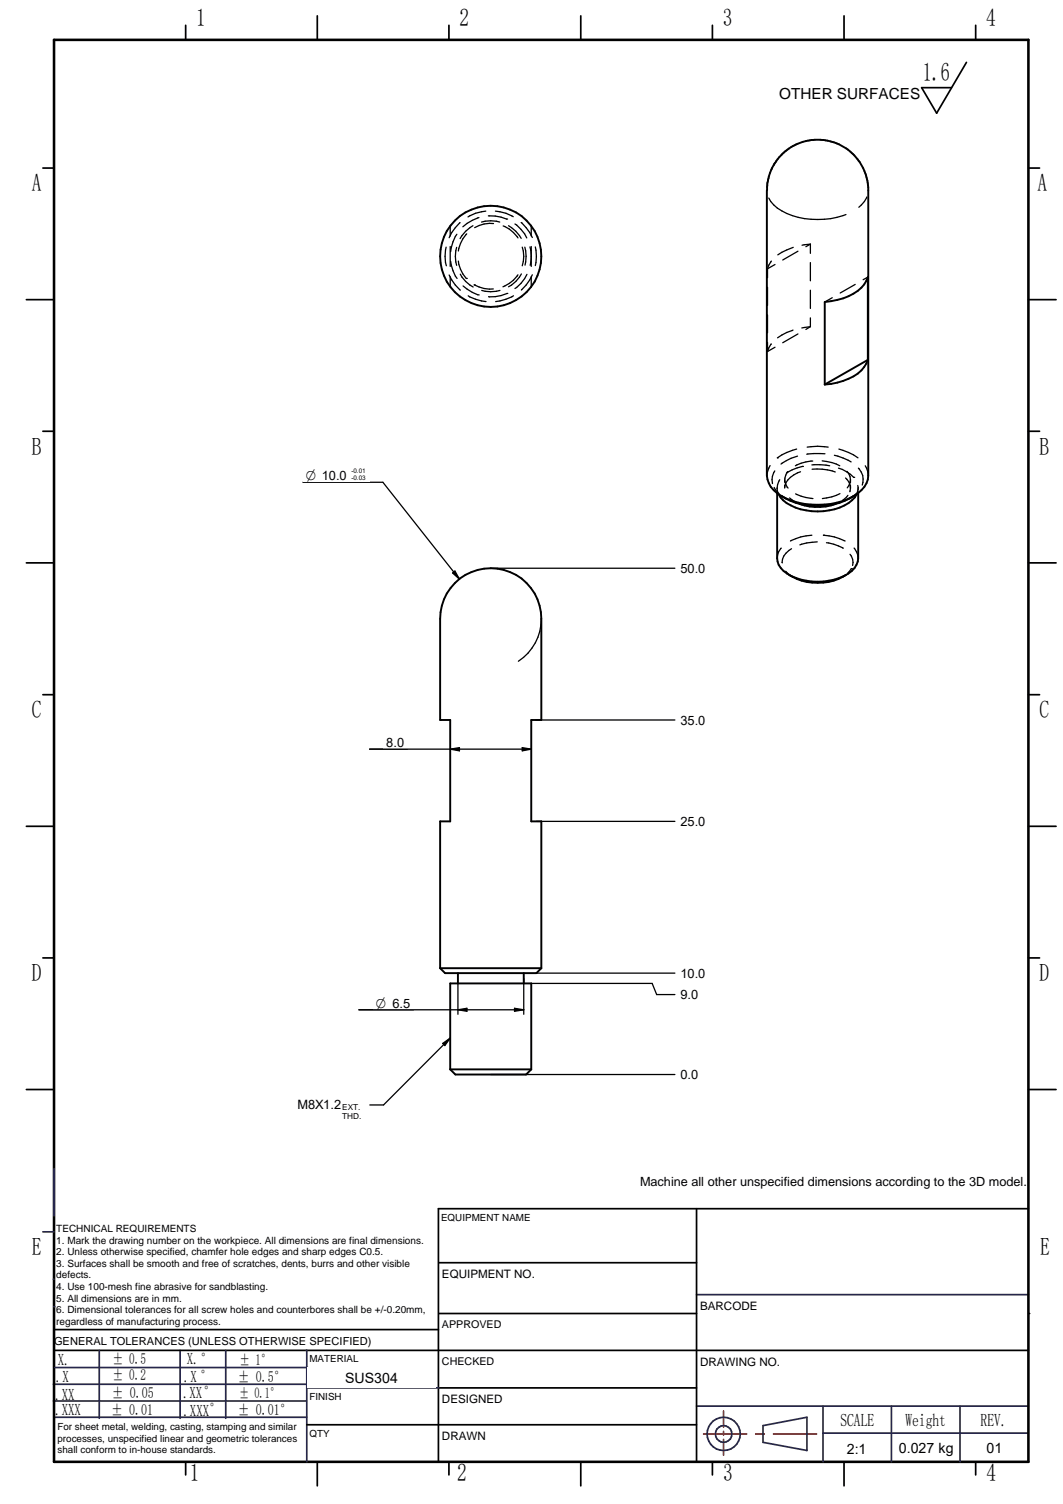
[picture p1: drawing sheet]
<svg xmlns="http://www.w3.org/2000/svg" width="210mm" height="297mm" viewBox="0 0 210 297" stroke-linecap="round" stroke-linejoin="round" font-family="sans-serif">
<g fill="none" stroke="#26264c" stroke-width=".34">
<path d="M8.5 243.3h2.2M10.5 252.6h.2M137.5 255.7h65.6M10.5 276.7h50M10.5 273.4h50M10.8 279.9h49.8M10.8 270.1h50M35.6 266.7v13.4M60.6 266.7v22M60.7 274.1h26M137.5 277.7h65.6M162.5 277.7v11"/>
<path d="M176 277.7v11M189.6 277.7v11M150.7 281.6l8.6-1.7v6.6l-8.6-1.6zM162.5 283h40.5"/>
</g>
<g fill="none" stroke="#000" stroke-width=".34">
<path d="M36.7 5v2.9M88.6 5v2.9M140.7 5v2.9M192.7 5v2.9M8.5 33.2h2.2M203.1 33.2h2.2M5.2 59.2h5.5M203.1 59.2h5.4M8.5 85.2h2.2M203.1 85.2h2.2M5.2 111.2h5.5M203.1 111.2h5.4"/>
<path d="M8.5 137.2h2.2M203.1 137.2h2.2M5.2 163.2h5.5M203.1 163.2h5.4M8.5 189.2h2.2M203.1 189.2h2.2M5.2 215.2h5.5M203.1 215.2h5.4M86.6 238.7v50M10.7 266.7h192.4M10.7 262.6h75.9M86.7 274.1h50.8"/>
<path d="M36.7 288.7v2.6M62.7 288.7v4.8M88.6 288.7v2.6M114.7 288.7v4.8M140.7 288.7v2.6M166.7 288.7v4.8M192.7 288.7v2.6"/>
</g>
<path d="M10.7 7.9h192.4v280.8h-192.4z" fill="none" stroke="#000" stroke-width=".51"/>
<path d="M142.9 278.7v3.2M138.9 283.2h8.5M142.9 282.7v.7M142.9 284.3v3.1M149.2 283.2h1.7M152.7 283.2h8.5" fill="none" stroke="#f00" stroke-width=".34"/>
<circle cx="10.6" cy="258.1" r=".17" fill="#26264c"/>
<g fill="none" stroke="#26264c" stroke-width=".34">
<path d="M10.7 230.8v9.4M19.6 266.7v13.4M44.6 266.7v13.4M60.5 266.7h.1"/>
<circle cx="142.9" cy="283.2" r="3.3"/>
<circle cx="142.9" cy="283.2" r="1.63"/>
</g>
<path d="M190.8 12.3l-5.8 10.1-3-5.1h5.9M86.6 238.7h116.5M86.7 259.4h50.8M86.7 249.4h50.8M86.6 281.4h50.9" fill="none" stroke="#000" stroke-width=".34"/>
<circle cx="203.1" cy="259.4" r=".17" fill="#000"/>
<g fill="#fff">
<path d="M137.9 271.4h64.4v6.1h-64.4z"/>
<path d="M189.9 283.9h13v4h-13z"/>
<path d="M86.9 254.9h50.2v4h-50.2z"/>
<path d="M60.7 270h25.3v4h-25.3z"/>
<path d="M87 244.3h50v4h-50z"/>
<path d="M60.8 277.1h25.2v4h-25.2z"/>
<path d="M176.4 284.1h13v4h-13z"/>
<path d="M162.7 284.1h13v4h-13z"/>
<path d="M137.9 260.4h64.5v6h-64.5z"/>
</g>
<path d="M62.7 3.1v4.8M114.7 3.1v4.8M166.7 3.1v4.8M137.5 238.7v50M60.6 281.4h26" fill="none" stroke="#000" stroke-width=".34"/>
<path d="M101.6 283.2h25.3v4h-25.3z" fill="#fff"/>
<g fill="none" stroke="#000" stroke-width=".38">
<path d="M151.4 37.6v56.3a4.9 4.9 0 0 0 3 4.1M151.5 37.6a10 10 0 0 1 10-10 10 10 0 0 1 10 10l-.1 56.3a5 5 0 0 1-2.9 4.1M171.4 71.1l-8.5 4.8M171.4 71.1v-16.4a7.5 7.5 0 0 1-6 4.5l-2.5 .4v16.3M171.4 71.1a6.2 6.2 0 0 1-3.8 3.7 13.4 13.4 0 0 1-4.7 1.1M153.8 97.6a6.8 6.8 0 0 0 5.4 3.2 10.5 10.5 0 0 0 9.6-2.5l.4-.7M154.4 98a15.6 15.6 0 0 0 14.1 0M154.4 98a13.7 13.7 0 0 0 14.1 0M157.9 99.5a10.7 10.7 0 0 0 7.1 0M169.5 97.4v12.9a4.2 4.2 0 0 1-2.8 3.4 11.9 11.9 0 0 1-12-.9 3.3 3.3 0 0 1-1.2-2.5v-12.9M155.8 113.5a11 11 0 0 0 11.3 0M86.9 191.2h20"/>
<path d="M86.9 191.2v-29h2v-20h-2v-20a10 10 0 0 1 10-10 10 10 0 0 1 10 10v20h-2v20h2v29M86.9 191.2l1 1h18l1-1M90.4 192.2v2M103.4 192.2v2M88.9 211.2h16M88.9 211.2l1 1h14l1-1M104.9 211.2v-17h-16v17"/>
<circle cx="96.9" cy="50.6" r="10"/>
</g>
<g fill="none" stroke="#000" stroke-width=".25">
<path d="M151.8 39.1a7.4 7.4 0 0 0 4.7 3.5 16.6 16.6 0 0 0 10.5-.2M171.2 38.9a4.6 4.6 0 0 1-1.6 2M88.1 48.8a7.4 7.4 0 0 0 0 3.7M88.7 54.3a8.9 8.9 0 0 0 2.2 3M88.9 44.6v2M88.9 48.7v3.9M88.9 54.7v1.9M89 51.6a7.6 7.6 0 0 0 1.3 3.4M90.2 48.9a6.4 6.4 0 0 0 0 3.5M90.2 46.3a7.7 7.7 0 0 0-1.2 3.4M90.5 51.6a6.3 6.3 0 0 0 1.5 3.3M90.8 44a8.8 8.8 0 0 0-2.1 2.9"/>
<path d="M90.9 54.1a6.1 6.1 0 0 0 2.5 2.6M91.4 56.5a7.3 7.3 0 0 0 3.2 1.8M92.1 55h.1M92.2 46.2a6.2 6.2 0 0 0-1.7 3.4M92.5 58.4a8.5 8.5 0 0 0 3.5 1.2M93.4 44.6a6.9 6.9 0 0 0-2.6 2.5M93.6 56.3h.1M93.6 56.3a6.4 6.4 0 0 0 3.8 .8M94.6 43a9.2 9.2 0 0 0-3.2 1.8M95.1 43.9a6.5 6.5 0 0 1 3.6 0M95.1 57.4a6.5 6.5 0 0 0 3.6 0M95.9 41.7a7.6 7.6 0 0 0-3.5 1.1"/>
<path d="M96.4 42.6a8.1 8.1 0 0 1 3.6 .7M97.5 44.2a6 6 0 0 0-3.8 .8M97.8 41.7a7.8 7.8 0 0 1 3.5 1.1M99.4 44.6a6 6 0 0 1 2.9 2.4M100 43.3h.1M100 58a7.1 7.1 0 0 1-3.5 .6M100.1 58h.1M100.4 44.6a6.6 6.6 0 0 1 2.5 2.5M101.4 58.4a9.1 9.1 0 0 1-3.5 1.2M101.7 44.2a7.3 7.3 0 0 1 2.3 2.8M102.3 54.3a6.3 6.3 0 0 1-3 2.3M102.9 43.9a9.2 9.2 0 0 1 2.2 3"/>
<path d="M103 54.1a6.1 6.1 0 0 1-2.6 2.5M103.1 48.8a5.9 5.9 0 0 1 0 3.7M103.6 48.8a6.9 6.9 0 0 1 .1 3.6M104.1 54.2a6.8 6.8 0 0 1-2.4 2.8M104.6 48.8a7.2 7.2 0 0 1 .1 3.6M104.9 44.6v2M104.9 48.7v3.9M104.9 54.7v1.9M105.1 54.3a8.5 8.5 0 0 1-2.1 3M105.7 48.8a8.1 8.1 0 0 1 0 3.7M151.6 53.1v1.8M151.6 56.7v3.6"/>
<path d="M152.3 51.6l-.7 1.5M153 52.2l-1.4 .9M156.6 48.9l-2.2 .9-.8 .5M157.6 49.6l-3 1.8M160 48.2l-.9 .5M160 48.2v1.8M160 51.9v3.6M160 57.3v3.6M160 48.2l-1.6 .2M164.3 58.8l-1.4 .8M168.9 56.2l-3 1.7M171.4 54.7l-1 .5"/>
<path d="M151.6 62.2v3.5M151.6 67.6v1.8M152.3 67.9l-.5 .8-.2 .7M153 68.6l-1.4 .8M156.6 65.2l-1.2 .5-1.9 1M157.6 66l-3 1.7M160 64.5l-.9 .6M160 64.5l-1.7 .3M160 62.8v1.7M59.8 95.2h15.8M152.1 91.9l-.5 1.3-.2 .7M152.9 96.3l.9 1.2"/>
<path d="M153 93a3.2 3.2 0 0 0-.5 2.5M153.5 97.1v.3M153.5 96.9l.1 .3M153.5 90.4h.1M153.7 97.5l.1 .1M154 94.7a3.2 3.2 0 0 0-.5 2M154.4 98l.7 .4M154.9 95.8v.6M155 95l.6 1.4M155.6 93.1a2.7 2.7 0 0 0-.7 2.1M155.9 98.3l1.2 .8 .8 .4M157.1 97.5a8.8 8.8 0 0 0 3.4 1"/>
<path d="M157.3 88.7a11.6 11.6 0 0 0-3.8 1.7M157.5 90.1a9.1 9.1 0 0 0-3.3 1.6M158.1 93.2a4.5 4.5 0 0 0-3.1 2.7M158.5 92.1h.1M158.5 92.1a8.2 8.2 0 0 0-3.2 1.4M159.4 88.3a12.8 12.8 0 0 1 4.1 0M160.3 91.8h1.6l1.9 .2M160.4 92.7a11 11 0 0 1 4.5 .5M160.5 91.1a7.9 7.9 0 0 0-3.4 .9M162.3 91a8.7 8.7 0 0 1 3.5 1M162.9 89.6l-3.6 .1M164.8 89.9l1.7 .6 1.6 .7"/>
<path d="M165.6 92.5a7.2 7.2 0 0 1 3 1.8M165.7 99.2l-.7 .3M165.7 88.7a11.9 11.9 0 0 1 3.7 1.7M165.9 97.5a9.3 9.3 0 0 1-3.5 1M167 94.4a2.52 2.52 0 0 1 .9 2M167.3 93.1l.6 1v.6M167.4 97.8l-1 1M167.9 94.7v.6l-.6 1.1M167.9 96.4l-.1 .7M167.9 94.7v.6M167.9 95.9v.5M168.6 94.3h.1"/>
<path d="M169.2 97.4l-1.4 1M169.4 95.9l.1 .4-.3 1.3M169.5 96.4v.3M169.5 97.1v.3M169.5 92.5a3.1 3.1 0 0 1 .8 3.3M170.9 92l.5 1.2v.7M154.3 108.2a2.86 2.86 0 0 0-.8 2.1M155.2 112.8l1.3 1.1M156.3 108.4a2.96 2.96 0 0 0-1.8 2.8M160.3 105.7a9.9 9.9 0 0 0-4.2 1.1M161.4 107a10.1 10.1 0 0 0-3.5 .6M162.6 105.7a10.7 10.7 0 0 1 4.3 1.1"/>
<path d="M162.6 105.7h.1M163.2 107.2a8.6 8.6 0 0 1 3.3 1.1M166.9 113.6l-.5 .3M167.9 109.5a2.44 2.44 0 0 1 .5 2.2M168.1 112.3l-.7 .9M168.1 112.3h.1M168.7 108.2a3.5 3.5 0 0 1 .8 2.1M106.9 122.2a10 10 0 0 1-4.5 8.4"/>
</g>
<path d="M59.8 92.2h13.1v2.9h-13.1z" fill="#fff"/>
<path d="M75.6 95.2l15.1 19.2M89.4 113.2l.4-.4 .9 1.6zM73 148h7.4" fill="none" stroke="#000" stroke-width=".25"/>
<path d="M89.4 113.2l.4-.4 .9 1.6z" fill="#000"/>
<path d="M75.7 145.4h4.7v2.4h-4.7z" fill="#fff"/>
<path d="M73 148h31.9M88.9 148l1.8-.3v.6zM103.1 147.7l1.8 .3-1.8 .3zM70.9 199.4h10.8M90.4 194.2v6.1M103.4 193.2v7.1" fill="none" stroke="#000" stroke-width=".25"/>
<path d="M88.9 148l1.8-.3v.6zM103.1 147.7l1.8 .3-1.8 .3z" fill="#000"/>
<path d="M73.6 196.9h8.1v2.4h-8.1z" fill="#fff"/>
<path d="M70.9 199.4h32.5M90.4 199.4l1.8-.3v.6zM101.6 199.1l1.8 .3-1.8 .3zM96.9 212.2h36.4" fill="none" stroke="#000" stroke-width=".25"/>
<path d="M90.4 199.4l1.8-.3v.6zM101.6 199.1l1.8 .3-1.8 .3z" fill="#000"/>
<path d="M133.7 211h4.8v2.4h-4.8z" fill="#fff"/>
<path d="M104.9 194.2h23.9" fill="none" stroke="#000" stroke-width=".25"/>
<path d="M133.7 195.2h4.8v2.5h-4.8z" fill="#fff"/>
<path d="M105.9 192.2h27.4M128.8 194.2l.9 2.2h3.6" fill="none" stroke="#000" stroke-width=".25"/>
<path d="M133.7 191h6.2v2.4h-6.2z" fill="#fff"/>
<path d="M105.9 162.2h27.4" fill="none" stroke="#000" stroke-width=".25"/>
<path d="M133.7 161h6.2v2.4h-6.2z" fill="#fff"/>
<path d="M105.9 142.2h27.4" fill="none" stroke="#000" stroke-width=".25"/>
<path d="M133.7 141h6.2v2.4h-6.2z" fill="#fff"/>
<path d="M96.9 112.2h36.4" fill="none" stroke="#000" stroke-width=".25"/>
<g fill="#fff">
<path d="M133.7 111h6.2v2.4h-6.2z"/>
<path d="M58.2 216.4h14.8v3.6h-14.8z"/>
</g>
<path d="M87.4 206.1l1.5-1.1-1.1 1.5zM88.9 205l-13.2 13.2h-2.7" fill="none" stroke="#000" stroke-width=".25"/>
<path d="M87.4 206.1l1.5-1.1-1.1 1.5z" fill="#000"/>
<text font-size="5.1" x="182.2" y="16">1.6</text>
<g font-size="4.9">
<text x="38.7" y="5.2">1</text>
<text x="90.8" y="5.2">2</text>
<text x="142.7" y="5.2">3</text>
<text x="194.7" y="5.2">4</text>
<text x="6.3" y="37.8">A</text>
<text x="204.9" y="37.8">A</text>
<text x="6.3" y="89.8">B</text>
<text x="205.2" y="89.8">B</text>
<text x="6.3" y="141.8">C</text>
<text x="205.2" y="141.8">C</text>
<text x="6.3" y="193.8">D</text>
<text x="205.2" y="193.8">D</text>
<text x="6.3" y="247.9">E</text>
<text x="205.4" y="247.9">E</text>
<text x="37.5" y="292.5">1</text>
<text x="90.3" y="292.5">2</text>
<text x="142.8" y="292.5">3</text>
<text x="194.8" y="292.5">4</text>
</g>
<g font-size="3.6">
<text x="165.9" y="281.6">SCALE</text>
<text x="178.8" y="281.6">Weight</text>
<text x="193.6" y="281.6">REV.</text>
</g>
<g font-size="3.3">
<text x="11.4" y="269.7">X.</text>
<text x="36.9" y="269.4">X.°</text>
<text x="11" y="272.9">.X</text>
<text x="36.3" y="273">.X °</text>
<text x="10.9" y="276.4">.XX</text>
<text x="10.9" y="279.5">.XXX</text>
<text x="36.2" y="276">.XX°</text>
<text x="36.2" y="279.7">.XXX°</text>
</g>
<g font-size="3">
<text x="153.9" y="19.6">OTHER SURFACES</text>
<text x="22.2" y="269.3">± 0.5</text>
<text x="47.3" y="269.5">± 1°</text>
<text x="22.2" y="272.5">± 0.2</text>
<text x="47" y="273">± 0.5°</text>
<text x="22" y="279.4">± 0.01</text>
<text x="22.1" y="276.2">± 0.05</text>
<text x="46.9" y="279.4">± 0.01°</text>
</g>
<text font-size="2.9" x="47.2" y="276.2">± 0.1°</text>
<g font-size="2.8">
<text x="60.4" y="94.8">O 10.0</text>
<text x="74.2" y="199">O 6.5</text>
<text x="68.2" y="273">SUS304</text>
<text x="167.2" y="287.1">2:1</text>
<text x="177.5" y="287.1">0.027 kg</text>
<text x="194.8" y="286.9">01</text>
</g>
<g font-size="2.5">
<text x="134.4" y="113.1">50.0</text>
<text x="134.4" y="143.1">35.0</text>
<text x="76.3" y="147.5">8.0</text>
<text x="134.4" y="163.1">25.0</text>
<text x="134.4" y="197.4">9.0</text>
<text x="134.4" y="193.1">10.0</text>
<text x="134.4" y="213.1">0.0</text>
<text x="58.8" y="219.1">M8X1.2</text>
<text x="126.4" y="234.2">Machine all other unspecified dimensions according to the 3D model.</text>
</g>
<g font-size="2.3">
<text x="87.3" y="252.4">EQUIPMENT NO.</text>
<text x="138.2" y="258.7">BARCODE</text>
<text x="138.2" y="269.7">DRAWING NO.</text>
<text x="87.3" y="277.1">DESIGNED</text>
<text x="87.3" y="284.4">DRAWN</text>
</g>
<text font-size="2.2" x="10.7" y="265.6">GENERAL TOLERANCES (UNLESS OTHERWISE SPECIFIED)</text>
<g font-size="2.1">
<text x="87.3" y="262.3">APPROVED</text>
<text x="87.3" y="269.5">CHECKED</text>
</g>
<g font-size="2">
<text x="11.1" y="243.3">TECHNICAL REQUIREMENTS</text>
<text x="11.1" y="245.6">1. Mark the drawing number on the workpiece. All dimensions are final dimensions.</text>
<text x="11.1" y="247.9">2. Unless otherwise specified, chamfer hole edges and sharp edges C0.5.</text>
<text x="11.1" y="250.2">3. Surfaces shall be smooth and free of scratches, dents, burrs and other visible</text>
<text x="11.1" y="252.5">defects.</text>
<text x="11.1" y="254.8">4. Use 100-mesh fine abrasive for sandblasting.</text>
<text x="11.1" y="257.1">5. All dimensions are in mm.</text>
<text x="11.1" y="259.4">6. Dimensional tolerances for all screw holes and counterbores shall be +/-0.20mm,</text>
<text x="11.1" y="261.6">regardless of manufacturing process.</text>
</g>
<g font-size="1.9">
<text x="87.1" y="241.1">EQUIPMENT NAME</text>
<text x="61.1" y="269">MATERIAL</text>
<text x="61.1" y="276.4">FINISH</text>
<text x="11.4" y="282.5">For sheet metal, welding, casting, stamping and similar</text>
<text x="11.4" y="284.7">processes, unspecified linear and geometric tolerances</text>
<text x="11.4" y="287">shall conform to in-house standards.</text>
<text x="61.1" y="283.7">QTY</text>
</g>
<g font-size="1.6">
<text x="67.6" y="219.2">EXT.</text>
<text x="67.6" y="221">THD.</text>
</g>
<g font-size="1.3">
<text x="69.4" y="93.4">-0.01</text>
<text x="69.4" y="94.8">-0.03</text>
</g>
</svg>
